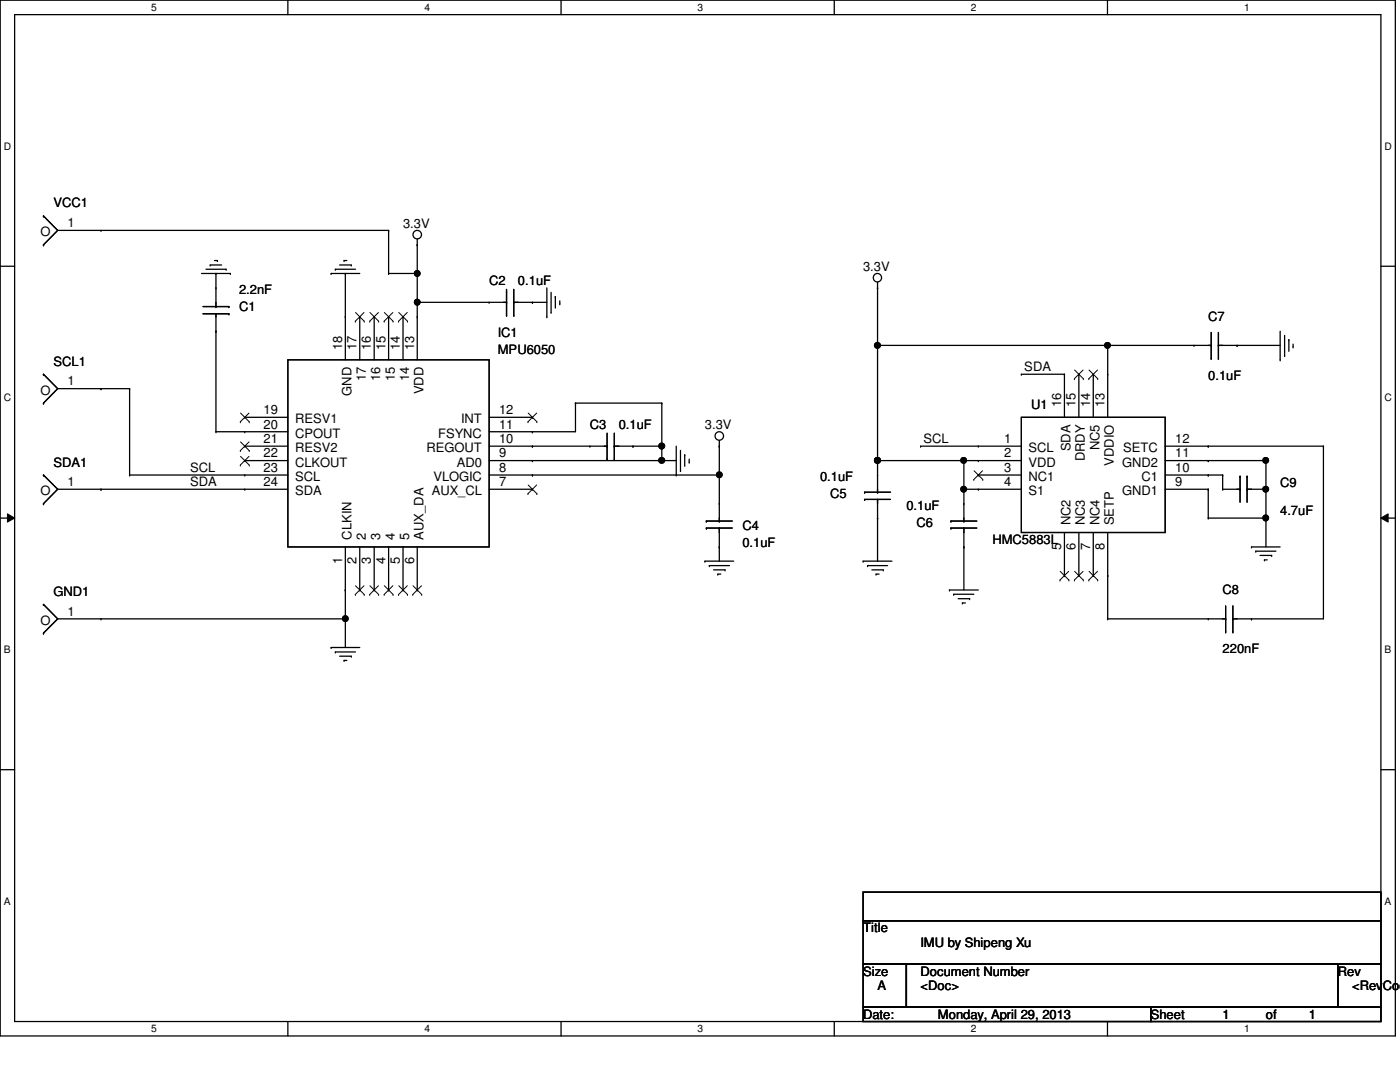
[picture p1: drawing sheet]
<svg xmlns="http://www.w3.org/2000/svg" width="279mm" height="216mm" viewBox="0 0 279 216" stroke-linecap="round" stroke-linejoin="round" font-family="sans-serif">
<path d="M0 0h278.5v206.7h-278.5zM2.9 2.9h272.7v200.9h-272.7z" fill="none" stroke="#000" stroke-width=".25"/>
<g fill="#fff">
<path d="M30.2 .3h1.1v2.3h-1.1z"/>
<path d="M30.2 204.1h1.1v2.3h-1.1z"/>
</g>
<path d="M57.4 0v2.9M57.4 203.8v2.9" fill="none" stroke="#000" stroke-width=".25"/>
<g fill="#fff">
<path d="M84.7 .3h1.1v2.3h-1.1z"/>
<path d="M84.7 204.1h1.1v2.3h-1.1z"/>
</g>
<path d="M112 0v2.9M112 203.8v2.9" fill="none" stroke="#000" stroke-width=".25"/>
<g fill="#fff">
<path d="M139.2 .3h1.1v2.3h-1.1z"/>
<path d="M139.2 204.1h1.1v2.3h-1.1z"/>
</g>
<path d="M166.5 0v2.9M166.5 203.8v2.9" fill="none" stroke="#000" stroke-width=".25"/>
<g fill="#fff">
<path d="M193.8 .3h1.1v2.3h-1.1z"/>
<path d="M193.8 204.1h1.1v2.3h-1.1z"/>
</g>
<path d="M221 0v2.9M221 203.8v2.9" fill="none" stroke="#000" stroke-width=".25"/>
<g fill="#fff">
<path d="M248.3 .3h1.1v2.3h-1.1z"/>
<path d="M248.3 204.1h1.1v2.3h-1.1z"/>
<path d="M.8 28h1.4v2.3h-1.4z"/>
<path d="M276.3 28h1.4v2.3h-1.4z"/>
<path d="M.8 78.2h1.4v2.3h-1.4z"/>
<path d="M276.3 78.2h1.4v2.3h-1.4z"/>
</g>
<path d="M0 53.1h2.9M275.6 53.1h2.9" fill="none" stroke="#000" stroke-width=".25"/>
<g fill="#fff">
<path d="M.8 128.5h1.3v2.2h-1.3z"/>
<path d="M276.3 128.5h1.3v2.2h-1.3z"/>
</g>
<path d="M0 103.4h2.9M275.6 103.4h2.9" fill="none" stroke="#000" stroke-width=".25"/>
<path d="M1.5 102.5l1.4 .9-1.4 .8zM275.6 103.4l1.4-.9v1.7z" fill="#000"/>
<path d="M1.5 102.5l1.4 .9-1.4 .8zM275.6 103.4l1.4-.9v1.7z" fill="none" stroke="#000" stroke-width=".2"/>
<g fill="#fff">
<path d="M.8 178.7h1.3v2.2h-1.3z"/>
<path d="M276.3 178.7h1.3v2.2h-1.3z"/>
</g>
<g fill="none" stroke="#000" stroke-width=".25">
<path d="M8.7 43.1h.1M8.7 48.9h.1M8.7 43.1l2.8 2.9M11.5 46h66.1M11.5 46l-2.8 2.9M20.2 46h.1M40.2 54.6h5.8M41.1 53.7h4M42 52.9h.1M42 52.9h2.2M42.8 52h.6M43.1 54.6h.1"/>
<path d="M43.1 57.4h.1M43.1 54.6v6.6M43.4 52h.1M45.1 53.7h.1M46 54.6h.1M66.1 54.6h.1M66.1 54.6h5.7M66.9 53.7h.1M66.9 53.7h4.1M67.8 52.9h2.3M68.7 52h.1M68.7 52h.5"/>
<path d="M68.9 54.6h.1M68.9 54.6v17.2M70.1 52.9h.1M77.6 46h.1M77.6 54.6h.1M77.6 46v8.6M77.6 54.6h5.7M83.3 54.6h.1M83.3 48.9h.1M83.3 47.7v24.1M101.1 57.7v5.2M102.5 57.7v5.2"/>
<path d="M109.1 57.4v5.8M110 58.3v4M110.8 59.2h.1M110.8 59.2v2.3M175.1 57.4h.1M175.1 56.3v41.9M8.7 74.7h.1M8.7 74.7l2.8 2.9M11.5 77.6h14.4M11.5 77.6l-2.8 2.8M20.2 77.6h.1M25.9 77.6h.1"/>
<path d="M25.9 77.6v17.2M40.5 61.2h5.2M40.5 62.6h5.2M43.1 66.1h.1M43.1 62.6h.1M43.1 61.2h.1M43.1 62.6v23.5M45.7 61.2h.1M45.7 62.6h.1M57.4 71.8h40.2v37.3h-40.2zM68.9 63.2h.1M71.8 63.2h.1"/>
<path d="M71.8 63.2v8.6M74.7 63.2h.1M74.7 63.2v8.6M77.6 63.2h.1M77.6 63.2v8.6M80.4 63.2h.1M80.4 63.2v8.6M83.3 60.3h.1M83.3 63.2h.1M83.3 60.3h17.8M97.6 60.3h.1M101.1 60.3h.1"/>
<path d="M101.1 62.9h.1M102.5 62.9h.1M102.5 60.3h.1M102.5 60.3h6.6M106.3 60.3h.1M109.1 63.2h.1M110 62.3h.1M111.7 60.6h.1M111.7 60v.6M175.1 68.9h.1M175.1 68.9h66.6M203.8 74.7h.1"/>
<path d="M203.8 74.7h8.6M212.4 74.7h.1M212.4 74.7v8.6M215.3 74.7h.1M215.3 74.7v8.6M218.2 74.7h.1M218.2 74.7v8.6M221.1 68.9h.1M221.1 74.7h.1M221.1 68.9v14.4M238.3 68.9h.1M241.7 68.9h.1"/>
<path d="M241.7 71.5h.1M241.7 66.3v5.2M243.2 71.5h.1M243.2 68.9h.1M243.2 68.9h12.3M243.2 66.3v5.2M246.9 68.9h.1M255.5 71.8h.1M255.5 66.1v5.7M256.4 71h.1M256.4 66.9v4.1M257.2 67.8h.1"/>
<path d="M257.2 67.8v2.3M258.1 69.2h.1M258.1 68.7v.5M8.7 80.4h.1M8.7 94.8h.1M8.7 94.8l2.8 2.8M11.5 97.6h45.9M11.5 97.6l-2.8 2.9M20.2 97.6h.1M25.9 94.8h.1M25.9 94.8h31.5M43.1 86.1h.1"/>
<path d="M43.1 86.1h14.3M48.9 83.3h.1M48.9 86.1h.1M48.9 89h.1M48.9 91.9h.1M48.9 94.8h.1M48.9 97.6h.1M48.9 91.9h8.5M48.9 89h8.5M48.9 83.3h8.5M97.6 94.8h46M97.6 97.6h8.7"/>
<path d="M97.6 91.9h37.4M97.6 89h23.6M97.6 83.3h8.7M106.3 94.8h.1M106.3 91.9h.1M106.3 89h.1M106.3 86.1h.1M106.3 97.6h.1M106.3 83.3h.1M114.9 80.4h.1M114.9 80.4v5.7h-17.3M114.9 80.4h17.2"/>
<path d="M117.7 89h.1M121.2 89h.1M121.2 91.6h.1M121.2 86.4v5.2M122.6 91.6h.1M122.6 89h.1M122.6 89h9.5M122.6 86.4v5.2M126.3 89h.1M132.1 89h.1M132.1 91.9h.1M132.1 80.4h.1"/>
<path d="M132.1 80.4v11.5M135 94.8h.1M135 89v5.8M135.8 93.9h.1M135.8 89.9v4M136.7 90.8h.1M136.7 90.8v2.2M137.5 92.2h.1M137.5 91.6v.6M143.6 94.8h.1M143.6 89h.1M143.6 87.9v16.1"/>
<path d="M172.6 99.7h.1M172.6 98.2h.1M172.6 99.7h5.1M172.6 98.2h5.1M175.1 91.9h.1M175.1 98.2h.1M175.1 99.7h.1M175.1 94.8h.1M175.1 91.9h28.7M175.1 99.7v12.3M183.7 89h.1M183.7 89h20.1"/>
<path d="M192.4 91.9h.1M192.4 97.6h.1M192.4 97.6h11.4M192.4 91.9v12.1M195.2 89h.1M195.2 91.9h.1M195.2 94.8h.1M195.2 97.6h.1M195.2 94.8h8.6M203.8 83.3h28.7v23h-28.7zM232.5 94.8h11.5M232.5 97.6h8.6"/>
<path d="M232.5 91.9h20.1M232.5 89h31.6M241.1 89h.1M241.1 94.8h.1M241.1 91.9h.1M241.1 97.6h.1M241.1 97.6v5.8M244 94.8h.1M244 97.6h.1M244 97.6h3.5M244 94.8v2.8M247.5 97.6h.1"/>
<path d="M247.5 95h.1M247.5 95v5.2M248.9 95h.1M248.9 97.6h.1M248.9 97.6h3.7M248.9 95v5.2M252.6 97.6h.1M252.6 91.9h.1M252.6 91.9v17.2M264.1 89h.1M264.1 89v34.5h-18.1M8.7 100.5h.1"/>
<path d="M68.9 117.7h.1M68.9 109.1v20.1M71.8 117.7h.1M71.8 109.1v8.6M74.7 117.7h.1M74.7 109.1v8.6M77.6 117.7h.1M77.6 109.1v8.6M80.4 117.7h.1M80.4 109.1v8.6M83.3 117.7h.1M83.3 109.1v8.6"/>
<path d="M140.7 112h.1M140.7 112h5.7M141 105.4h.1M141 104h.1M141 105.4h5.1M141 104h5.1M141.6 112.9h.1M141.6 112.9h4M142.4 113.7h2.3M143.3 114.6h.1M143.3 114.6h.5M143.6 109.1h.1"/>
<path d="M143.6 104h.1M143.6 105.4h.1M143.6 100.5h.1M143.6 105.4v6.6M144.7 113.7h.1M172.3 112h.1M172.3 112h5.7M173.1 112.9h.1M173.1 112.9h4M174 113.7h2.3M174.8 114.6h.1M174.8 114.6h.6"/>
<path d="M175.1 103.4h.1M176.3 113.7h.1M189.5 117.7h.1M189.5 117.7h5.7M189.8 105.4h.1M189.8 104h.1M189.8 105.4h5.1M189.8 104h5.1M190.3 118.6h.1M190.3 118.6h4.1M191.2 119.5h2.3M192.4 109.1h.1"/>
<path d="M192.4 104h.1M192.4 105.4h.1M192.4 100.5h.1M192.4 105.4v12.3M193.5 119.5h.1M212.4 114.9h.1M212.4 106.3v8.6M215.3 114.9h.1M215.3 106.3v8.6M218.2 114.9h.1M218.2 106.3v8.6M221.1 114.9h.1"/>
<path d="M221.1 106.3v17.2M241.1 103.4h.1M241.1 103.4h11.5M249.8 109.1h.1M249.8 109.1h5.7M250.6 110h.1M250.6 110h4M251.5 110.8h2.3M252.3 111.7h.1M252.3 111.7h.6M252.6 103.4h.1M253.8 110.8h.1"/>
<path d="M8.7 120.6h.1M8.7 126.3h.1M8.7 120.6l2.8 2.9M11.5 123.5h57.4M11.5 123.5l-2.8 2.8M20.2 123.5h.1M66.1 129.2h.1M66.1 129.2h5.7M66.9 130.1h.1M66.9 130.1h4.1M67.8 130.9h2.3M68.7 131.8h.1"/>
<path d="M68.7 131.8h.5M68.9 123.5h.1M70.1 130.9h.1M192.1 120.3h.1M192.1 120.3h.6M221.1 123.5h.1M221.1 123.5h23.5M241.1 123.5h.1M244.6 123.5h.1M244.6 126.1h.1M244.6 120.9v5.2M246 126.1h.1"/>
<path d="M246 123.5h.1M246 120.9v5.2M249.8 123.5h.1M0 153.6h2.9M275.6 153.6h2.9M172.3 178h103.3v5.7h-103.3zM172.3 183.7h103.3v8.7h-103.3zM172.3 192.4h8.6v8.6h-8.6zM180.9 192.4h86.1v8.6h-86.1zM267 192.4h8.6v8.6h-8.6zM172.3 201h57.4v2.8h-57.4zM229.7 201h45.9v2.8h-45.9z"/>
<circle cx="83.3" cy="54.6" r=".56"/>
<circle cx="83.3" cy="46.8" r=".85"/>
<circle cx="175.1" cy="55.4" r=".84"/>
<circle cx="83.3" cy="60.3" r=".56"/>
<circle cx="175.1" cy="68.9" r=".56"/>
<circle cx="221" cy="68.9" r=".56"/>
<circle cx="132.1" cy="89" r=".57"/>
<circle cx="132.1" cy="91.9" r=".56"/>
<circle cx="143.5" cy="94.7" r=".56"/>
<circle cx="143.5" cy="87" r=".85"/>
<circle cx="175.1" cy="91.9" r=".56"/>
<circle cx="192.3" cy="91.9" r=".56"/>
<circle cx="192.3" cy="97.6" r=".56"/>
<circle cx="252.6" cy="91.9" r=".56"/>
<circle cx="252.6" cy="97.6" r=".56"/>
<circle cx="252.6" cy="103.4" r=".56"/>
<circle cx="68.9" cy="123.4" r=".56"/>
</g>
<g fill="#000">
<circle cx="83.3" cy="54.6" r=".56"/>
<circle cx="83.3" cy="60.3" r=".56"/>
<circle cx="175.1" cy="68.9" r=".56"/>
<circle cx="221" cy="68.9" r=".56"/>
<circle cx="132.1" cy="89" r=".57"/>
<circle cx="132.1" cy="91.9" r=".56"/>
<circle cx="143.5" cy="94.7" r=".56"/>
<circle cx="175.1" cy="91.9" r=".56"/>
<circle cx="192.3" cy="91.9" r=".56"/>
<circle cx="192.3" cy="97.6" r=".56"/>
<circle cx="252.6" cy="91.9" r=".56"/>
<circle cx="252.6" cy="97.6" r=".56"/>
<circle cx="252.6" cy="103.4" r=".56"/>
<circle cx="68.9" cy="123.4" r=".56"/>
</g>
<g fill="none" stroke="#000" stroke-width=".2">
<path d="M70.9 64.1h.1M71 62.4l1.7 1.7M72.6 62.4l-1.7 1.7M72.7 64.1h.1M73.8 64.1h.1M73.8 62.4l1.8 1.7M75.5 62.4l-1.7 1.7M75.6 64.1h.1M76.7 64.1h.1M76.7 62.4l1.7 1.7M78.4 62.4l-1.7 1.7M78.4 64.1h.1"/>
<path d="M79.5 64.1h.1M79.6 62.4l1.7 1.7M81.3 62.4l-1.8 1.7M81.3 64.1h.1M214.4 75.6h.1M214.5 73.8l1.7 1.8M216.2 73.8l-1.8 1.8M216.2 75.6h.1M217.3 75.6h.1M217.3 73.8l1.8 1.8M219 73.8l-1.7 1.8M219.1 75.6h.1"/>
<path d="M48 84.2h.1M48 89.9h.1M48 92.8h.1M48 82.4l1.7 1.8M48 88.2l1.7 1.7M48 91.1l1.7 1.7M49.7 91.1l-1.7 1.7M49.7 88.2l-1.7 1.7M49.7 82.4l-1.7 1.8M49.7 84.2h.1M49.7 89.9h.1M49.7 92.8h.1"/>
<path d="M105.4 98.5h.1M105.4 84.2h.1M105.4 96.8l1.7 1.7M105.4 82.4l1.7 1.8M107.1 82.4l-1.7 1.8M107.1 96.8l-1.7 1.7M107.1 98.5h.1M107.1 84.2h.1M194.4 95.7h.1M194.4 93.9l1.7 1.8M196.1 93.9l-1.7 1.8M196.1 95.7h.1"/>
<path d="M70.9 118.6h.1M71 116.9l1.7 1.7M72.6 116.9l-1.7 1.7M72.7 118.6h.1M73.8 118.6h.1M73.8 116.9l1.8 1.7M75.5 116.9l-1.7 1.7M75.6 118.6h.1M76.7 118.6h.1M76.7 116.9l1.7 1.7M78.4 116.9l-1.7 1.7M78.4 118.6h.1"/>
<path d="M79.5 118.6h.1M79.6 116.9l1.7 1.7M81.3 116.9l-1.8 1.7M81.3 118.6h.1M82.4 118.6h.1M82.4 116.9l1.8 1.7M84.1 116.9l-1.7 1.7M84.2 118.6h.1M211.5 115.7h.1M211.6 114l1.7 1.7M213.3 114l-1.8 1.7M213.3 115.7h.1"/>
<path d="M214.4 115.7h.1M214.5 114l1.7 1.7M216.2 114l-1.8 1.7M216.2 115.7h.1M217.3 115.7h.1M217.3 114l1.8 1.7M219 114l-1.7 1.7M219.1 115.7h.1"/>
</g>
<g font-size="2.6">
<text x="10.7" y="41.4">VCC1</text>
<text x="8.1" y="47.2">O</text>
<text x="13.5" y="45.3">1</text>
<text x="80.4" y="45.4">3.3V</text>
<text x="47.7" y="58.6">2.2nF</text>
<text x="97.6" y="56.9">C2</text>
<text x="103.4" y="56.9">0.1uF</text>
<text x="172.3" y="54.1">3.3V</text>
<text x="47.7" y="62.1">C1</text>
<text x="241.1" y="64.1">C7</text>
<text x="68.3" y="69.8" transform="rotate(-90 68.3 69.8)">18</text>
<text x="71.2" y="69.8" transform="rotate(-90 71.2 69.8)">17</text>
<text x="74" y="69.8" transform="rotate(-90 74 69.8)">16</text>
<text x="76.9" y="69.8" transform="rotate(-90 76.9 69.8)">15</text>
<text x="79.8" y="69.8" transform="rotate(-90 79.8 69.8)">14</text>
<text x="82.6" y="69.8" transform="rotate(-90 82.6 69.8)">13</text>
<text x="99.4" y="67.2">IC1</text>
<text x="99.4" y="70.7">MPU6050</text>
<text x="10.7" y="73">SCL1</text>
<text x="13.5" y="76.9">1</text>
<text x="73" y="76.1" transform="rotate(-90 73 76.1)">17</text>
<text x="75.9" y="76.1" transform="rotate(-90 75.9 76.1)">16</text>
<text x="78.8" y="76.1" transform="rotate(-90 78.8 76.1)">15</text>
<text x="81.7" y="76.1" transform="rotate(-90 81.7 76.1)">14</text>
<text x="204.4" y="74.1">SDA</text>
<text x="241.1" y="75.9">0.1uF</text>
<text x="8.1" y="78.7">O</text>
<text x="52.6" y="82.6">19</text>
<text x="70.1" y="79" transform="rotate(-90 70.1 79)">GND</text>
<text x="84.5" y="78.7" transform="rotate(-90 84.5 78.7)">VDD</text>
<text x="99.6" y="82.6">12</text>
<text x="205.8" y="81.6">U1</text>
<text x="211.8" y="81.3" transform="rotate(-90 211.8 81.3)">16</text>
<text x="214.7" y="81.3" transform="rotate(-90 214.7 81.3)">15</text>
<text x="217.6" y="81.3" transform="rotate(-90 217.6 81.3)">14</text>
<text x="220.4" y="81.3" transform="rotate(-90 220.4 81.3)">13</text>
<text x="52.6" y="85.5">20</text>
<text x="52.6" y="88.4">21</text>
<text x="58.9" y="84.5">RESV1</text>
<text x="58.9" y="87.3">CPOUT</text>
<text x="87.5" y="87.3">FSYNC</text>
<text x="92" y="84.5">INT</text>
<text x="99.6" y="88.4">10</text>
<text x="99.6" y="85.5">11</text>
<text x="117.7" y="85.6">C3</text>
<text x="123.5" y="85.6">0.1uF</text>
<text x="140.7" y="85.6">3.3V</text>
<text x="184.3" y="88.4">SCL</text>
<text x="200.4" y="88.4">1</text>
<text x="219.4" y="89.9" transform="rotate(-90 219.4 89.9)">NC5</text>
<text x="234.5" y="88.4">12</text>
<text x="10.7" y="93.1">SDA1</text>
<text x="38" y="94.2">SCL</text>
<text x="52.6" y="91.3">22</text>
<text x="52.6" y="94.1">23</text>
<text x="58.9" y="90.2">RESV2</text>
<text x="58.9" y="93.1">CLKOUT</text>
<text x="58.9" y="96">SCL</text>
<text x="85.1" y="90.2">REGOUT</text>
<text x="86.5" y="96">VLOGIC</text>
<text x="91.1" y="93.1">AD0</text>
<text x="99.6" y="94.1">8</text>
<text x="99.6" y="91.3">9</text>
<text x="163.7" y="95.9">0.1uF</text>
<text x="200.4" y="91.3">2</text>
<text x="200.4" y="94.1">3</text>
<text x="205.3" y="90.2">SCL</text>
<text x="205.3" y="93.1">VDD</text>
<text x="205.3" y="96">NC1</text>
<text x="213.7" y="90" transform="rotate(-90 213.7 90)">SDA</text>
<text x="216.5" y="92" transform="rotate(-90 216.5 92)">DRDY</text>
<text x="222.3" y="92.9" transform="rotate(-90 222.3 92.9)">VDDIO</text>
<text x="223.9" y="93.1">GND2</text>
<text x="224.2" y="90.2">SETC</text>
<text x="227.8" y="96">C1</text>
<text x="234.5" y="91.3">11</text>
<text x="234.5" y="94.1">10</text>
<text x="8.1" y="98.8">O</text>
<text x="13.5" y="97">1</text>
<text x="38" y="97">SDA</text>
<text x="52.6" y="97">24</text>
<text x="58.9" y="98.8">SDA</text>
<text x="86.2" y="98.8">AUX_CL</text>
<text x="99.6" y="97">7</text>
<text x="165.7" y="99.4">C5</text>
<text x="180.9" y="101.7">0.1uF</text>
<text x="200.4" y="97">4</text>
<text x="205.3" y="98.8">S1</text>
<text x="223.9" y="98.8">GND1</text>
<text x="234.5" y="97">9</text>
<text x="255.5" y="97.1">C9</text>
<text x="70.1" y="107.7" transform="rotate(-90 70.1 107.7)">CLKIN</text>
<text x="73" y="107.7" transform="rotate(-90 73 107.7)">2</text>
<text x="75.9" y="107.7" transform="rotate(-90 75.9 107.7)">3</text>
<text x="78.8" y="107.7" transform="rotate(-90 78.8 107.7)">4</text>
<text x="81.7" y="107.7" transform="rotate(-90 81.7 107.7)">5</text>
<text x="84.5" y="107.7" transform="rotate(-90 84.5 107.7)">AUX_DA</text>
<text x="148.2" y="105.7">C4</text>
<text x="182.9" y="105.1">C6</text>
<text x="213.7" y="104.8" transform="rotate(-90 213.7 104.8)">NC2</text>
<text x="216.5" y="104.8" transform="rotate(-90 216.5 104.8)">NC3</text>
<text x="219.4" y="104.8" transform="rotate(-90 219.4 104.8)">NC4</text>
<text x="222.3" y="104.8" transform="rotate(-90 222.3 104.8)">SETP</text>
<text x="255.5" y="102.8">4.7uF</text>
<text x="68.3" y="112.6" transform="rotate(-90 68.3 112.6)">1</text>
<text x="71.2" y="112.6" transform="rotate(-90 71.2 112.6)">2</text>
<text x="74" y="112.6" transform="rotate(-90 74 112.6)">3</text>
<text x="76.9" y="112.6" transform="rotate(-90 76.9 112.6)">4</text>
<text x="79.8" y="112.6" transform="rotate(-90 79.8 112.6)">5</text>
<text x="82.6" y="112.6" transform="rotate(-90 82.6 112.6)">6</text>
<text x="148.2" y="109.1">0.1uF</text>
<text x="198.1" y="108.6">HMC5883L</text>
<text x="211.8" y="109.7" transform="rotate(-90 211.8 109.7)">5</text>
<text x="214.7" y="109.7" transform="rotate(-90 214.7 109.7)">6</text>
<text x="217.6" y="109.7" transform="rotate(-90 217.6 109.7)">7</text>
<text x="220.4" y="109.7" transform="rotate(-90 220.4 109.7)">8</text>
<text x="10.7" y="118.9">GND1</text>
<text x="244" y="118.6">C8</text>
<text x="8.1" y="124.7">O</text>
<text x="13.5" y="122.9">1</text>
<text x="244" y="130.4">220nF</text>
<text x="172.3" y="186.1">Title</text>
<text x="183.7" y="188.9">IMU by Shipeng Xu</text>
<text x="172.3" y="194.7">Size</text>
<text x="175.1" y="197.6">A</text>
<text x="183.7" y="194.7">Document Number</text>
<text x="183.7" y="197.6">&lt;Doc&gt;</text>
<text x="267" y="194.7">Rev</text>
<text x="269.8" y="197.6">&lt;RevCod</text>
<text x="172.3" y="203.3">Date:</text>
<text x="187.2" y="203.3">Monday, April 29, 2013</text>
<text x="229.7" y="203.3">Sheet</text>
<text x="244" y="203.3">1</text>
<text x="252.6" y="203.3">of</text>
<text x="261.2" y="203.3">1</text>
</g>
<g font-size="2">
<text x="30.2" y="2.2">5</text>
<text x="84.7" y="2.2">4</text>
<text x="139.2" y="2.2">3</text>
<text x="193.8" y="2.2">2</text>
<text x="248.3" y="2.2">1</text>
<text x=".8" y="29.8">D</text>
<text x="276.3" y="29.8">D</text>
<text x=".8" y="80.1">C</text>
<text x="276.3" y="80.1">C</text>
<text x=".8" y="130.3">B</text>
<text x="276.3" y="130.3">B</text>
<text x=".8" y="180.5">A</text>
<text x="276.3" y="180.5">A</text>
<text x="30.2" y="206">5</text>
<text x="84.7" y="206">4</text>
<text x="139.2" y="206">3</text>
<text x="193.8" y="206">2</text>
<text x="248.3" y="206">1</text>
</g>
</svg>
